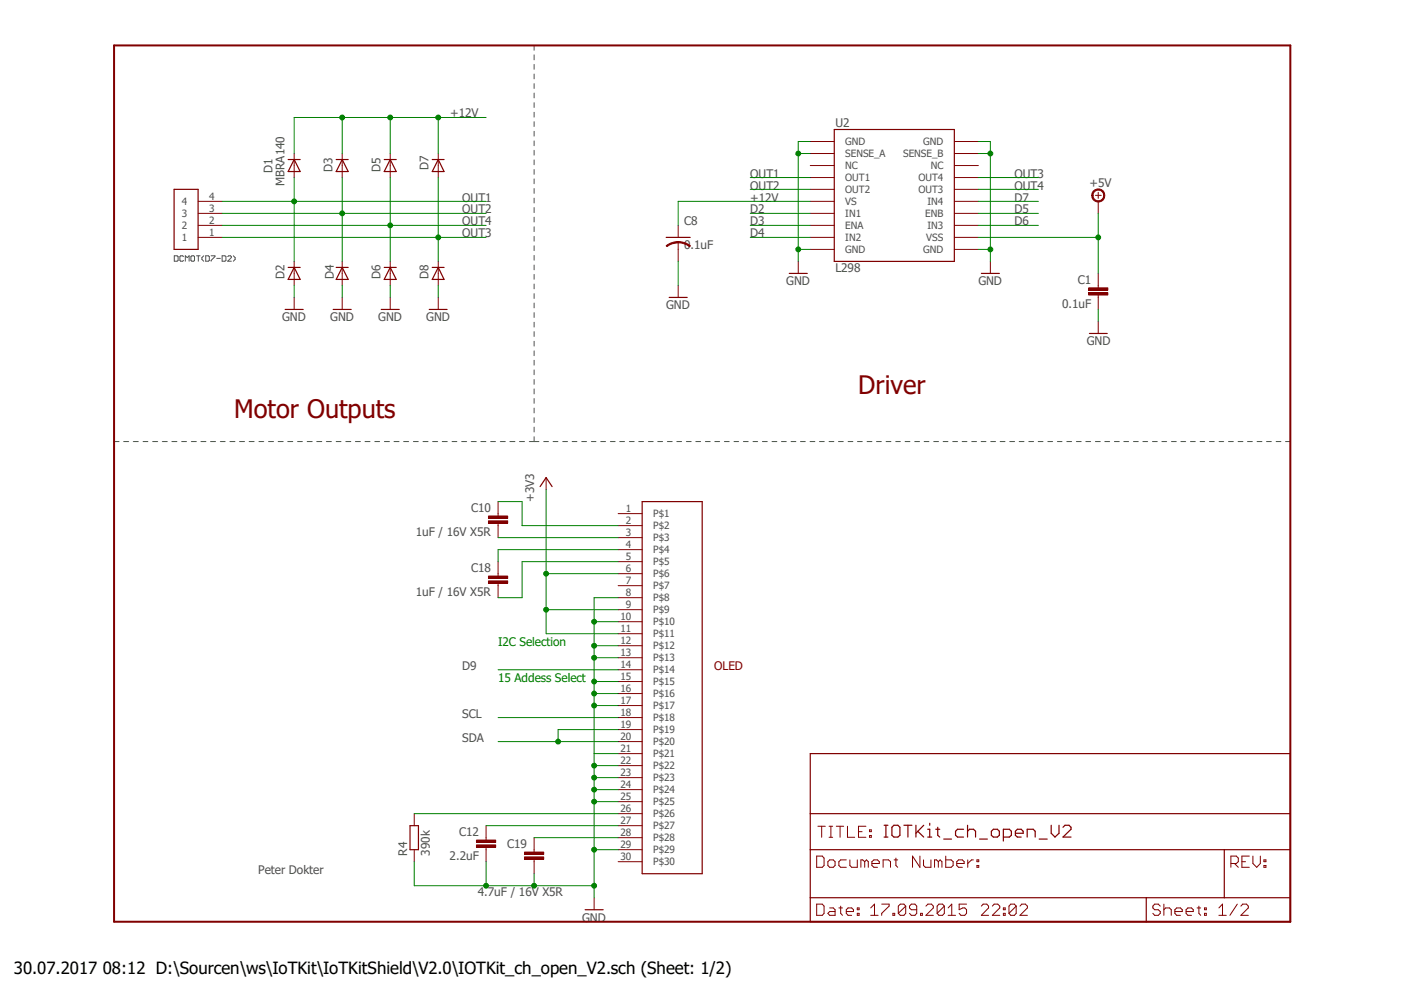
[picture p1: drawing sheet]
<svg xmlns="http://www.w3.org/2000/svg" width="297mm" height="210mm" viewBox="0 0 297 210" stroke-linecap="round" stroke-linejoin="round" font-family="sans-serif">
<path d="M23.6 9.4l249.7 186.2M273.3 9.4l-249.7 186.2" fill="none" stroke="#fff" stroke-width=".21"/>
<g fill="none" stroke="#505050" stroke-width=".21">
<path d="M113 9.6v1M113 11.6v1.1M113 13.6v1M113 15.7v1M113 17.7v1M113 19.7v1M113 21.7v1M113 23.7v1.1M113 25.7v1.1M113 27.8v1M113 29.8v1M113 31.8v1"/>
<path d="M113 33.8v1M113 35.9v1M113 37.8v1.1M113 39.9v1M36.9 54.1h.6l.2 .2v.8l-.2 .1h-.6zM38.8 54.3l-.1-.2h-.5l-.1 .2v.8l.1 .1h.5l.1-.1M39.2 55.2v-1.1l.4 .4 .4-.4v1.1M40.4 54.3l.2-.2h.4l.1 .2v.8l-.1 .1-.6-.1zM41.6 54.1h.7M42 54.1v1.1M43.1 54.1l-.4 .4v.4l.4 .3M43.5 54.1h.6l.2 .2v.8l-.2 .1h-.6z"/>
<path d="M44.7 54.1h.8l-.8 1.1M45.8 54.7h.8M47 54.1h.6l.2 .2v.8l-.2 .1h-.6zM48.2 54.3l.2-.2h.4l.1 .2v.2l-.7 .7h.7M49.4 54.1l.3 .4v.4l-.3 .3M113 41.9v1M113 43.9v1.1M113 45.9v1M113 48v1M113 50v1M113 52v1M113 54v1"/>
<path d="M113 56v1.1M113 58v1.1M113 60.1v1M113 62.1v1M113 64.1v1M113 66.1v1M113 68.2v1M113 70.1v1.1M113 72.2v1M113 74.2v1M113 76.2v1M113 78.2v1"/>
<path d="M24.1 93.4h1.1M26.2 93.4h1M28.2 93.4h1.1M30.3 93.4h1M32.3 93.4h1.1M34.3 93.4h1.1M36.4 93.4h1M38.4 93.4h1.1M40.5 93.4h1M42.5 93.4h1.1M44.5 93.4h1.1M46.6 93.4h1"/>
<path d="M48.6 93.4h1.1M50.7 93.4h1M52.7 93.4h1.1M54.8 93.4h1M56.8 93.4h1.1M58.8 93.4h1.1M60.9 93.4h1M62.9 93.4h1.1M65 93.4h1M67 93.4h1.1M69 93.4h1.1M71.1 93.4h1"/>
<path d="M73.2 93.4h1M75.2 93.4h1M77.2 93.4h1.1M79.3 93.4h1M81.3 93.4h1.1M83.4 93.4h1M85.4 93.4h1M87.5 93.4h1M89.5 93.4h1.1M91.5 93.4h1.1M93.6 93.4h1M95.6 93.4h1"/>
<path d="M97.7 93.4h1M99.7 93.4h1.1M101.7 93.4h1.1M103.8 93.4h1M105.8 93.4h1.1M107.9 93.4h1M109.9 93.4h1.1M112 93.4h2M113 80.3v1M113 82.3v1M113 84.3v1M113 86.3v1"/>
<path d="M113 88.3v1.1M113 90.3v1.1M113 92.4v1M115 93.4h1M117 93.4h1M119 93.4h1.1M121 93.4h1M123.1 93.4h1M125.1 93.4h1M127.1 93.4h1M129.1 93.4h1M131.1 93.4h1"/>
<path d="M133.1 93.4h1.1M135.1 93.4h1M137.2 93.4h1M139.1 93.4h1.1M141.2 93.4h1M143.2 93.4h1M145.2 93.4h1M147.2 93.4h1M149.2 93.4h1M151.2 93.4h1M153.2 93.4h1.1M155.3 93.4h1"/>
<path d="M157.3 93.4h1M159.3 93.4h1M161.3 93.4h1M163.3 93.4h1M165.3 93.4h1M167.3 93.4h1.1M169.3 93.4h1M171.4 93.4h1M173.4 93.4h1M175.4 93.4h1M177.4 93.4h1M179.4 93.4h1"/>
<path d="M181.4 93.4h1M183.4 93.4h1M185.4 93.4h1M187.5 93.4h1M189.5 93.4h1M191.5 93.4h1M193.5 93.4h1M195.5 93.4h1M197.5 93.4h1M199.5 93.4h1M201.5 93.4h1.1M203.5 93.4h1.1"/>
<path d="M205.6 93.4h1M207.6 93.4h1M209.6 93.4h1M211.6 93.4h1M213.6 93.4h1M215.6 93.4h1M217.6 93.4h1.1M219.6 93.4h1M221.7 93.4h1M223.7 93.4h1M225.7 93.4h1M227.7 93.4h1"/>
<path d="M229.7 93.4h1M231.7 93.4h1M233.7 93.4h1M235.8 93.4h1M237.7 93.4h1.1M239.8 93.4h1M241.8 93.4h1M243.8 93.4h1M245.8 93.4h1M247.8 93.4h1M249.8 93.4h1M251.8 93.4h1.1"/>
<path d="M253.9 93.4h.9M255.9 93.4h1M257.9 93.4h1M259.9 93.4h1M261.9 93.4h1M263.9 93.4h1M265.9 93.4h1.1M267.9 93.4h1M270 93.4h1M271.9 93.4h1.1"/>
</g>
<path d="M24.1 9.6h248.9v185.3h-248.9z" fill="none" stroke="#800000" stroke-width=".42"/>
<g fill="none" stroke="#800000" stroke-width=".25">
<path d="M176.5 27.4h25.4v27.9h-25.4zM167 57.8h3.8M207.6 57.8h3.8M171.4 159.4h101.6v35.5h-101.6zM171.4 179.7h101.6M171.4 172.1h101.6M187 177h.8M187 174.5h.8M187.4 174.5v2.5M189.1 174.5h.8l.5 .5v1.7l-.5 .3h-.8l-.4-.3v-1.7zM191.2 174.5h1.7M192.1 174.5v2.5"/>
<path d="M193.8 174.5v2.5M194.1 175.8l1.3 1.2M195.4 174.5l-1.6 1.7M196.3 177h.8M196.3 175.4h.4v1.6M196.7 174.1v.4M198 175.4h.8M198.4 175v1.7l.4 .3M199.6 177.5h1.7M203.8 175.4h-1.2l-.5 .4v.9l.5 .3h1.2M204.7 175.8l.4-.4h.9l.4 .4v1.2M204.7 174.5v2.5"/>
<path d="M207.2 177.5h1.7M209.7 175.8l.4-.4h.9l.4 .4v.9l-.4 .3h-.9l-.4-.3zM212.3 177h1.2l.5-.3v-.9l-.5-.4h-1.2v2.5M214.8 176.2h1.7v-.4l-.5-.4h-.8l-.4 .4v.9l.4 .3h.8M217.3 177v-1.6h1.3l.4 .4v1.2M219.8 177.5h1.7M222.4 174.5v1.7l.8 .8 .8-.8v-1.7M224.9 175l.4-.5h.8l.5 .5v.4l-1.7 1.6h1.7M259 179.7v10.2M171.4 189.9h101.6M242.5 189.9v5"/>
</g>
<g fill="none" stroke="#800000" stroke-width=".21">
<path d="M171.4 29.9h5.1M171.4 32.5h5.1M171.4 35h5.1M171.4 37.5h5.1M201.9 29.9h5.1M201.9 32.5h5.1M201.9 35h5.1M201.9 37.5h5.1M168.9 55.3v2.5M171.4 40h5.1M171.4 42.6h5.1M171.4 45.1h5.1"/>
<path d="M171.4 47.7h5.1M171.4 50.2h5.1M171.4 52.7h5.1M201.9 40h5.1M201.9 42.6h5.1M201.9 45.1h5.1M201.9 47.7h5.1M201.9 50.2h5.1M201.9 52.7h5.1M209.5 55.3v2.5M232.3 60.4v.5M232.3 62.4v.5"/>
<path d="M173 174.8h1.6M173.8 174.8v2.3M175.4 174.8h.7M175.4 177.1h.7M175.8 174.8v2.3M176.9 174.8h1.6M177.7 174.8v2.3M179.3 174.8v2.3h1.5M181.6 175.9h.8M183.2 174.8h-1.6v2.3h1.6M183.9 176.7h.4v.4h-.4zM183.9 175.5h.4v.4h-.4z"/>
<path d="M172.8 181.1h1.1l.4 .4v1.5l-.4 .4h-1.1zM172.8 191.2h1.1l.4 .4v1.6l-.4 .4h-1.1zM175.1 182.2l.4-.3h.8l.4 .3v.8l-.4 .4h-.8l-.4-.4zM175.5 192h.8l.4 .4v1.2h-1.2l-.4-.4 .4-.4h1.2M177.5 192h.7M177.8 191.6v1.6l.4 .4M179 192.8h1.6v-.4l-.4-.4h-.8l-.4 .4v.8l.4 .4h.8M179 181.9h-1.2l-.3 .3v.8l.3 .4h1.2M179.8 181.9v1.1l.4 .4h1.2v-1.5M181.4 193.2h.3v.4h-.3zM181.4 192h.3v.4h-.3zM182.9 182.2l-.4-.3h-.4v1.5"/>
<path d="M182.9 182.2v1.2M182.9 182.2l.4-.3 .4 .3v1.2M184.2 193.6h1.6M184.2 192l.8-.8v2.4M184.4 182.6h1.6v-.4l-.4-.3h-.7l-.5 .3v.8l.5 .4h.7M186.5 191.2h1.6v.4l-1.6 1.6v.4M186.8 183.4v-1.5h1.2l.4 .3v1.2M188.9 193.2h.4v.4h-.4zM189.1 181.9h.8M189.5 181.5v1.5l.4 .4M191.6 191.6v1.6l-.4 .4h-.7l-.5-.4M191.6 191.6l-.4-.4h-.7l-.5 .4v1.6"/>
<path d="M191.6 191.6l-1.6 1.6M193.9 192.4h-1.1l-.4-.4v-.4l.4-.4h.7l.4 .4v1.6l-.4 .4h-.7l-.4-.4M194.6 181.1v2.3l-1.6-2.3v2.3M194.7 193.2h.4v.4h-.4zM195.4 181.9v1.1l.3 .4h1.2v-1.5M195.9 191.6l.4-.4h.8l.3 .4v.4l-1.5 1.6h1.5M198.5 182.2l-.4-.3h-.4v1.5M198.5 182.2v1.2M198.5 182.2l.4-.3 .4 .3v1.2M199.8 191.6v1.6l-.4 .4h-.8l-.4-.4M199.8 191.6l-.4-.4h-.8l-.4 .4v1.6M199.8 191.6l-1.6 1.6"/>
<path d="M200.1 181.1v2.3h1.1l.4-.4v-.8l-.4-.3h-1.1M200.6 193.6h1.5M200.6 192l.7-.8v2.4M202.4 182.6h1.6v-.4l-.4-.3h-.8l-.4 .3v.8l.4 .4h.8M204.5 191.2h-1.6v1.2l.8-.4h.4l.4 .4v.8l-.4 .4h-.8l-.4-.4M204.7 181.9v1.5M205.9 181.9h-.4l-.8 .7M206.7 183h.4v.4h-.4zM206.7 181.9h.4v.3h-.4zM207.6 191.6l.4-.4h.7l.4 .4v.4l-1.5 1.6h1.5M209.9 191.6l.4-.4h.8l.4 .4v.4l-1.6 1.6h1.6M212.3 193.2h.3v.4h-.3z"/>
<path d="M212.3 192h.3v.4h-.3zM215 191.6v1.6l-.4 .4h-.8l-.4-.4M215 191.6l-.4-.4h-.8l-.4 .4v1.6M215 191.6l-1.6 1.6M215.8 191.6l.4-.4h.7l.4 .4v.4l-1.5 1.6h1.5M245.4 191.6l-.4-.4h-.7l-.4 .4v.4l.4 .4h.7l.4 .4v.4l-.4 .4h-.7l-.4-.4M246.2 192.4l.4-.4h.8l.4 .4v1.2M246.2 191.2v2.4M248.5 192.8h1.6v-.4l-.4-.4h-.8l-.4 .4v.8l.4 .4h.8M250.9 192.8h1.5v-.4l-.3-.4h-.8l-.4 .4v.8l.4 .4h.8M253.2 192h.8M253.6 191.6v1.6l.4 .4"/>
<path d="M254.8 193.2h.4v.4h-.4zM254.8 192h.4v.4h-.4zM257.9 193.6h1.5M257.9 192l.7-.8v2.4M260.4 182.6h1.1l.5-.4v-.7l-.5-.4h-1.1v2.3M261.2 182.6l.8 .8M261.7 191.2l-1.5 2.4M262.5 191.6l.4-.4h.8l.4 .4v.4l-1.6 1.6h1.6M262.7 182.2h.8M264.3 181.1h-1.6v2.3h1.6M265 181.1v1.5l.9 .8 .7-.8v-1.5M267.4 183h.4v.4h-.4z"/>
<path d="M267.4 181.9h.4v.3h-.4z"/>
</g>
<path d="M230.3 61.9h4.1v.5h-4.1z" fill-rule="evenodd" fill="#800000"/>
<path d="M230.3 61.9h4.1v.5h-4.1z" fill="none" stroke="#800000" stroke-width=".21"/>
<path d="M230.3 60.9h4.1v.5h-4.1z" fill-rule="evenodd" fill="#800000"/>
<path d="M143.5 51.2v1.5M232.3 57.8v2.6M62.2 62.9v2.5M72.4 62.9v2.5M82.5 62.9v2.5M92.7 62.9v2.5M230.3 60.9h4.1v.5h-4.1zM232.3 62.9v2.5M232.3 68v2.5" fill="none" stroke="#800000" stroke-width=".21"/>
<path d="M140.9 50.2h5.1M60.3 65.4h3.8M70.5 65.4h3.8M80.6 65.4h3.9M90.8 65.4h3.8M230.5 70.5h3.7" fill="none" stroke="#800000" stroke-width=".25"/>
<path d="M143.5 51.1a4.2 4.2 0 0 1 2.5 .9l-.1 .2a3.8 3.8 0 0 0-2.4-.8z" fill-rule="evenodd" fill="#800000"/>
<path d="M143.5 51.1a4.2 4.2 0 0 1 2.5 .9l-.1 .2a3.8 3.8 0 0 0-2.4-.8z" fill="none" stroke="#800000" stroke-width=".21"/>
<path d="M140.9 52a3.9 3.9 0 0 1 2.6-.9v.3a3.9 3.9 0 0 0-2.4 .8z" fill-rule="evenodd" fill="#800000"/>
<g fill="none" stroke="#800000" stroke-width=".21">
<path d="M62.2 32.5v5M72.4 32.5v5M82.5 32.5v5M92.7 32.5v5M62.2 55.3v5.1M72.4 55.3v5.1M82.5 55.3v5.1M92.7 55.3v5.1M140.9 52a3.9 3.9 0 0 1 2.6-.9v.3a3.9 3.9 0 0 0-2.4 .8zM143.5 47.7v2.5M143.5 52.7v2.6M231.7 41.3h1.3"/>
<path d="M232.3 40.7v1.3M143.5 60.4v2.5"/>
</g>
<g fill="none" stroke="#800000" stroke-width=".25">
<path d="M61 33.7h2.5M62.2 33.7l1.3 2.6h-2.5zM71.1 33.7h2.6M72.4 33.7l1.3 2.6h-2.6zM81.3 33.7h2.5M82.5 33.7l1.3 2.6h-2.5zM91.4 33.7h2.5M92.7 33.7l1.2 2.6h-2.5zM61 56.6h2.5M62.2 56.6l1.3 2.5h-2.5zM71.1 56.6h2.6M72.4 56.6l1.3 2.5h-2.6z"/>
<path d="M81.3 56.6h2.5M82.5 56.6l1.3 2.5h-2.5zM91.4 56.6h2.5M92.7 56.6l1.2 2.5h-2.5zM141.6 62.9h3.8"/>
</g>
<path d="M231.3 40.4a1.39 1.39 0 0 1 2.2 .1 1.39 1.39 0 0 1-.7 2.1 1.39 1.39 0 0 1-1.8-1.3h.2a1.15 1.15 0 0 1 1.7-.9 1.15 1.15 0 0 1 .2 1.9 1.15 1.15 0 0 1-1.8-.6l-.1-.4h-.2v-.4z" fill-rule="evenodd" fill="#800000"/>
<path d="M41.9 50.2h5.1M41.9 47.7h5.1M41.9 45.1h5.1M41.9 42.6h5.1M231.3 40.4a1.39 1.39 0 0 1 2.2 .1 1.39 1.39 0 0 1-.7 2.1 1.39 1.39 0 0 1-1.8-1.3h.2a1.15 1.15 0 0 1 1.7-.9 1.15 1.15 0 0 1 .2 1.9 1.15 1.15 0 0 1-1.8-.6l-.1-.4h-.2v-.4zM232.3 42.6v2.5M105.4 108.6v.5M105.4 110.7v.5" fill="none" stroke="#800000" stroke-width=".21"/>
<path d="M36.8 40h5.1v12.7h-5.1z" fill="none" stroke="#800000" stroke-width=".25"/>
<path d="M103.3 110.2h4.1v.5h-4.1z" fill-rule="evenodd" fill="#800000"/>
<path d="M103.3 110.2h4.1v.5h-4.1z" fill="none" stroke="#800000" stroke-width=".21"/>
<path d="M103.3 109.1h4.1v.5h-4.1z" fill-rule="evenodd" fill="#800000"/>
<path d="M103.3 109.1h4.1v.5h-4.1zM105.4 106.1v2.5M105.4 111.2v2.5M105.4 121.3v.5M105.4 123.4v.5" fill="none" stroke="#800000" stroke-width=".21"/>
<path d="M103.3 122.9h4.1v.5h-4.1z" fill-rule="evenodd" fill="#800000"/>
<path d="M103.3 122.9h4.1v.5h-4.1z" fill="none" stroke="#800000" stroke-width=".21"/>
<path d="M103.3 121.8h4.1v.5h-4.1z" fill-rule="evenodd" fill="#800000"/>
<path d="M105.4 118.8v2.5M115.5 101v2.5M103.3 121.8h4.1v.5h-4.1zM105.4 123.9v2.5M87.6 172.1v2.5M87.6 179.7v2.5M102.8 177.2v.5M102.8 179.2v.5" fill="none" stroke="#800000" stroke-width=".21"/>
<path d="M114.3 102.9l1.2-1.9 1.3 1.9M86.7 174.6h1.8v5.1h-1.8z" fill="none" stroke="#800000" stroke-width=".25"/>
<path d="M100.8 178.7h4.1v.5h-4.1z" fill-rule="evenodd" fill="#800000"/>
<path d="M100.8 178.7h4.1v.5h-4.1z" fill="none" stroke="#800000" stroke-width=".21"/>
<path d="M100.8 177.7h4.1v.5h-4.1z" fill-rule="evenodd" fill="#800000"/>
<path d="M100.8 177.7h4.1v.5h-4.1zM102.8 174.6v2.6M102.8 179.7v2.5M113 179.7v.5M113 181.7v.5" fill="none" stroke="#800000" stroke-width=".21"/>
<path d="M111 181.2h4v.5h-4z" fill-rule="evenodd" fill="#800000"/>
<path d="M111 181.2h4v.5h-4z" fill="none" stroke="#800000" stroke-width=".21"/>
<path d="M111 180.2h4v.5h-4z" fill-rule="evenodd" fill="#800000"/>
<g fill="none" stroke="#800000" stroke-width=".21">
<path d="M130.8 108.6h5M130.8 111.2h5M130.8 113.7h5M130.8 116.2h5M130.8 118.8h5M130.8 121.3h5M130.8 123.9h5M130.8 126.4h5M130.8 128.9h5M130.8 131.5h5M130.8 134h5M130.8 136.6h5"/>
<path d="M130.8 139.1h5M130.8 141.6h5M130.8 144.1h5M130.8 146.7h5M130.8 149.2h5M130.8 151.8h5M130.8 154.3h5M130.8 156.8h5M130.8 159.4h5M113 177.2v2.5M130.8 161.9h5M130.8 164.5h5"/>
<path d="M130.8 167h5M130.8 169.5h5M130.8 172.1h5M130.8 174.6h5M130.8 177.2h5M130.8 179.7h5M111 180.2h4v.5h-4zM113 182.2v2.6M125.7 189.9v2.5M130.8 182.2h5"/>
</g>
<path d="M135.8 106.1h12.7v78.7h-12.7zM123.8 192.4h3.8" fill="none" stroke="#800000" stroke-width=".25"/>
<path d="M168.9 32.5h2.5M171.4 29.9h-2.5v25.4M168.9 52.7h2.5" fill="none" stroke="#008000" stroke-width=".21"/>
<circle cx="168.9" cy="52.7" r=".51" fill="#008000"/>
<circle cx="168.9" cy="52.7" r=".51" fill="none" stroke="#008000" stroke-width=".21"/>
<circle cx="168.9" cy="32.5" r=".51" fill="#008000"/>
<g fill="none" stroke="#008000" stroke-width=".21">
<path d="M207 29.9h2.5v25.4M207 32.5h2.5M207 52.7h2.5"/>
<circle cx="168.9" cy="32.5" r=".51"/>
</g>
<circle cx="209.5" cy="52.7" r=".51" fill="#008000"/>
<circle cx="209.5" cy="52.7" r=".51" fill="none" stroke="#008000" stroke-width=".21"/>
<circle cx="209.5" cy="32.5" r=".51" fill="#008000"/>
<g fill="none" stroke="#008000" stroke-width=".21">
<path d="M143.5 55.3v5.1M62.2 60.4v2.5M72.4 60.4v2.5M82.5 60.4v2.5M92.7 60.4v2.5M232.3 65.4v2.6M130.8 179.7h-5.1v10.2M102.8 182.2v5.1h22.9M113 184.8v2.5"/>
<circle cx="209.5" cy="32.5" r=".51"/>
</g>
<circle cx="113" cy="187.3" r=".51" fill="#008000"/>
<circle cx="113" cy="187.3" r=".51" fill="none" stroke="#008000" stroke-width=".21"/>
<circle cx="125.7" cy="187.3" r=".51" fill="#008000"/>
<g fill="none" stroke="#008000" stroke-width=".21">
<path d="M87.6 182.2v5.1h15.2"/>
<circle cx="125.7" cy="187.3" r=".51"/>
</g>
<circle cx="102.8" cy="187.3" r=".51" fill="#008000"/>
<g fill="none" stroke="#008000" stroke-width=".21">
<path d="M130.8 159.4h-5.1v20.3M125.7 161.9h5.1M125.7 164.5h5.1M125.7 167h5.1M125.7 169.5h5.1"/>
<circle cx="102.8" cy="187.3" r=".51"/>
</g>
<circle cx="125.7" cy="179.7" r=".51" fill="#008000"/>
<circle cx="125.7" cy="179.7" r=".51" fill="none" stroke="#008000" stroke-width=".21"/>
<circle cx="125.7" cy="169.5" r=".51" fill="#008000"/>
<circle cx="125.7" cy="169.5" r=".51" fill="none" stroke="#008000" stroke-width=".21"/>
<circle cx="125.7" cy="167" r=".51" fill="#008000"/>
<circle cx="125.7" cy="167" r=".51" fill="none" stroke="#008000" stroke-width=".21"/>
<circle cx="125.7" cy="164.5" r=".51" fill="#008000"/>
<circle cx="125.7" cy="164.5" r=".51" fill="none" stroke="#008000" stroke-width=".21"/>
<circle cx="125.7" cy="161.9" r=".51" fill="#008000"/>
<g fill="none" stroke="#008000" stroke-width=".21">
<path d="M125.7 149.2h5.1M125.7 146.7h5.1M130.8 144.1h-5.1v15.3"/>
<circle cx="125.7" cy="161.9" r=".51"/>
</g>
<circle cx="125.7" cy="146.7" r=".51" fill="#008000"/>
<circle cx="125.7" cy="146.7" r=".51" fill="none" stroke="#008000" stroke-width=".21"/>
<circle cx="125.7" cy="149.2" r=".51" fill="#008000"/>
<g fill="none" stroke="#008000" stroke-width=".21">
<path d="M125.7 139.1h5.1M125.7 136.6h5.1M125.7 131.5h5.1M130.8 126.4h-5.1v17.7"/>
<circle cx="125.7" cy="149.2" r=".51"/>
</g>
<circle cx="125.7" cy="131.5" r=".51" fill="#008000"/>
<circle cx="125.7" cy="131.5" r=".51" fill="none" stroke="#008000" stroke-width=".21"/>
<circle cx="125.7" cy="136.6" r=".51" fill="#008000"/>
<circle cx="125.7" cy="136.6" r=".51" fill="none" stroke="#008000" stroke-width=".21"/>
<circle cx="125.7" cy="139.1" r=".51" fill="#008000"/>
<circle cx="125.7" cy="139.1" r=".51" fill="none" stroke="#008000" stroke-width=".21"/>
<circle cx="125.7" cy="144.1" r=".51" fill="#008000"/>
<g fill="none" stroke="#008000" stroke-width=".21">
<path d="M62.2 37.5v17.8M47 42.6h55.8"/>
<circle cx="125.7" cy="144.1" r=".51"/>
</g>
<circle cx="62.2" cy="42.6" r=".51" fill="#008000"/>
<g fill="none" stroke="#008000" stroke-width=".21">
<path d="M72.4 37.5v17.8M158.7 37.5h12.7M47 45.1h55.8"/>
<circle cx="62.2" cy="42.6" r=".51"/>
</g>
<circle cx="72.4" cy="45.1" r=".51" fill="#008000"/>
<g fill="none" stroke="#008000" stroke-width=".21">
<path d="M92.7 37.5v17.8M207 37.5h12.7M47 50.2h55.8M158.7 40h12.7"/>
<circle cx="72.4" cy="45.1" r=".51"/>
</g>
<circle cx="92.7" cy="50.2" r=".51" fill="#008000"/>
<g fill="none" stroke="#008000" stroke-width=".21">
<path d="M82.5 37.5v17.8M47 47.7h55.8M207 40h12.7"/>
<circle cx="92.7" cy="50.2" r=".51"/>
</g>
<circle cx="82.5" cy="47.7" r=".51" fill="#008000"/>
<g fill="none" stroke="#008000" stroke-width=".21">
<path d="M158.7 50.2h12.7M207 50.2h25.3M207 42.6h12.7M232.3 45.1v12.7"/>
<circle cx="82.5" cy="47.7" r=".51"/>
</g>
<circle cx="232.3" cy="50.2" r=".51" fill="#008000"/>
<g fill="none" stroke="#008000" stroke-width=".21">
<path d="M72.4 24.8v7.7M82.5 24.8v7.7M92.7 24.8v7.7M102.8 24.8h-40.6v7.7"/>
<circle cx="232.3" cy="50.2" r=".51"/>
</g>
<circle cx="72.4" cy="24.8" r=".51" fill="#008000"/>
<circle cx="72.4" cy="24.8" r=".51" fill="none" stroke="#008000" stroke-width=".21"/>
<circle cx="82.5" cy="24.8" r=".51" fill="#008000"/>
<circle cx="82.5" cy="24.8" r=".51" fill="none" stroke="#008000" stroke-width=".21"/>
<circle cx="92.7" cy="24.8" r=".51" fill="#008000"/>
<g fill="none" stroke="#008000" stroke-width=".21">
<path d="M158.7 47.7h12.7M158.7 45.1h12.7M171.4 42.6h-27.9v5.1M207 47.7h12.7M207 45.1h12.7M105.4 156.8h25.4M130.8 154.3h-12.7v2.5M87.6 172.1h43.2M102.8 174.6h28M113 177.2h17.8"/>
<circle cx="92.7" cy="24.8" r=".51"/>
</g>
<circle cx="118.1" cy="156.8" r=".51" fill="#008000"/>
<g fill="none" stroke="#008000" stroke-width=".21">
<path d="M105.4 106.1h5v5.1h20.4M105.4 113.7h25.4M115.5 103.5v30.5h15.3M130.8 118.8h-20.4v7.6h-5M130.8 116.2h-25.4v2.6M115.5 128.9h15.3M105.4 151.8h25.4M105.4 141.6h25.4"/>
<circle cx="118.1" cy="156.8" r=".51"/>
</g>
<circle cx="115.5" cy="128.9" r=".51" fill="#008000"/>
<g fill="none" stroke="#008000" stroke-width=".21">
<path d="M115.5 121.3h15.3"/>
<circle cx="115.5" cy="128.9" r=".51"/>
</g>
<circle cx="115.5" cy="121.3" r=".51" fill="#008000"/>
<circle cx="115.5" cy="121.3" r=".51" fill="none" stroke="#008000" stroke-width=".21"/>
<g font-size="5.4" fill="#800000">
<text x="181.6" y="83.2">Driver</text>
<text x="49.5" y="88.3">Motor Outputs</text>
</g>
<text font-size="3.6" x="2.9" y="206.1">30.07.2017 08:12 D:\Sourcen\ws\IoTKit\IoTKitShield\V2.0\IOTKit_ch_open_V2.sch (Sheet: 1/2)</text>
<g font-size="2.5" fill="#505050">
<text x="95.3" y="24.9">+12V</text>
<text x="176.7" y="26.9">U2</text>
<text x="57.7" y="36.5" transform="rotate(-90 57.7 36.5)">D1</text>
<text x="60.2" y="39.3" transform="rotate(-90 60.2 39.3)">MBRA140</text>
<text x="70.4" y="36.3" transform="rotate(-90 70.4 36.3)">D3</text>
<text x="80.5" y="36.3" transform="rotate(-90 80.5 36.3)">D5</text>
<text x="90.7" y="36" transform="rotate(-90 90.7 36)">D7</text>
<text x="158.7" y="37.5">OUT1</text>
<text x="158.7" y="40.1">OUT2</text>
<text x="214.6" y="37.5">OUT3</text>
<text x="214.6" y="40.1">OUT4</text>
<text x="230.5" y="39.5">+5V</text>
<text x="97.8" y="42.6">OUT1</text>
<text x="97.8" y="45.1">OUT2</text>
<text x="97.8" y="47.7">OUT4</text>
<text x="144.7" y="47.5">C8</text>
<text x="158.7" y="42.6">+12V</text>
<text x="158.7" y="47.7">D3</text>
<text x="158.7" y="45.1">D2</text>
<text x="214.6" y="42.6">D7</text>
<text x="214.6" y="45.1">D5</text>
<text x="214.6" y="47.7">D6</text>
<text x="97.8" y="50.2">OUT3</text>
<text x="144.7" y="52.6">0.1uF</text>
<text x="158.7" y="50.2">D4</text>
<text x="60.2" y="59.1" transform="rotate(-90 60.2 59.1)">D2</text>
<text x="70.6" y="59.1" transform="rotate(-90 70.6 59.1)">D4</text>
<text x="80.5" y="59.1" transform="rotate(-90 80.5 59.1)">D6</text>
<text x="90.7" y="59.1" transform="rotate(-90 90.7 59.1)">D8</text>
<text x="176.7" y="57.6">L298</text>
<text x="228" y="60">C1</text>
<text x="140.9" y="65.4">GND</text>
<text x="166.3" y="60.4">GND</text>
<text x="207" y="60.4">GND</text>
<text x="224.7" y="65.1">0.1uF</text>
<text x="59.7" y="68">GND</text>
<text x="69.9" y="68">GND</text>
<text x="80" y="68">GND</text>
<text x="90.2" y="68">GND</text>
<text x="229.9" y="73.1">GND</text>
<text x="113" y="106.1" transform="rotate(-90 113 106.1)">+3V3</text>
<text x="88" y="113.3">1uF / 16V X5R</text>
<text x="99.7" y="108.2">C10</text>
<text x="99.7" y="120.9">C18</text>
<text x="88" y="126">1uF / 16V X5R</text>
<text x="97.8" y="141.6">D9</text>
<text x="97.8" y="151.8">SCL</text>
<text x="97.8" y="156.8">SDA</text>
<text x="97.1" y="176.8">C12</text>
<text x="107.3" y="179.3">C19</text>
<text x="54.6" y="184.8">Peter Dokter</text>
<text x="86.1" y="181" transform="rotate(-90 86.1 181)">R4</text>
<text x="90.9" y="181" transform="rotate(-90 90.9 181)">390k</text>
<text x="95.1" y="181.9">2.2uF</text>
<text x="101.1" y="189.5">4.7uF / 16V X5R</text>
<text x="123.1" y="194.9">GND</text>
</g>
<g font-size="2.5" fill="#008000">
<text x="105.4" y="136.6">I2C Selection</text>
<text x="105.4" y="144.2">15 Addess Select</text>
</g>
<text font-size="2.5" fill="#800000" x="151.1" y="141.6">OLED</text>
<g font-size="2.1" fill="#505050">
<text x="178.8" y="30.7">GND</text>
<text x="178.8" y="33.2">SENSE_A</text>
<text x="178.8" y="35.8">NC</text>
<text x="191.1" y="33.2">SENSE_B</text>
<text x="195.3" y="30.7">GND</text>
<text x="196.9" y="35.8">NC</text>
<text x="178.8" y="38.3">OUT1</text>
<text x="178.8" y="40.9">OUT2</text>
<text x="194.3" y="40.9">OUT3</text>
<text x="194.3" y="38.3">OUT4</text>
<text x="38.4" y="45.9">3</text>
<text x="38.4" y="43.4">4</text>
<text x="44.2" y="47.3">2</text>
<text x="44.2" y="44.8">3</text>
<text x="44.2" y="42.2">4</text>
<text x="178.8" y="43.3">VS</text>
<text x="178.8" y="45.9">IN1</text>
<text x="195.7" y="45.9">ENB</text>
<text x="196.2" y="43.4">IN4</text>
<text x="38.4" y="51">1</text>
<text x="38.4" y="48.4">2</text>
<text x="44.2" y="49.9">1</text>
<text x="178.8" y="48.4">ENA</text>
<text x="178.8" y="51">IN2</text>
<text x="178.8" y="53.5">GND</text>
<text x="195.3" y="53.5">GND</text>
<text x="195.9" y="51">VSS</text>
<text x="196.2" y="48.4">IN3</text>
<text x="132.4" y="108.2">1</text>
<text x="132.4" y="110.8">2</text>
<text x="132.4" y="113.3">3</text>
<text x="138.2" y="109.4">P$1</text>
<text x="138.2" y="111.9">P$2</text>
<text x="132.4" y="115.9">4</text>
<text x="132.4" y="118.4">5</text>
<text x="138.2" y="114.5">P$3</text>
<text x="138.2" y="117">P$4</text>
<text x="138.2" y="119.5">P$5</text>
<text x="132.4" y="120.9">6</text>
<text x="132.4" y="123.5">7</text>
<text x="138.2" y="122.1">P$6</text>
<text x="138.2" y="124.6">P$7</text>
<text x="131.2" y="131.1">10</text>
<text x="132.4" y="126">8</text>
<text x="132.4" y="128.6">9</text>
<text x="138.2" y="127.2">P$8</text>
<text x="138.2" y="129.7">P$9</text>
<text x="131.2" y="133.6">11</text>
<text x="131.2" y="136.2">12</text>
<text x="138.2" y="132.2">P$10</text>
<text x="138.2" y="134.8">P$11</text>
<text x="138.2" y="137.3">P$12</text>
<text x="131.2" y="138.7">13</text>
<text x="131.2" y="141.3">14</text>
<text x="131.2" y="143.8">15</text>
<text x="138.2" y="139.9">P$13</text>
<text x="138.2" y="142.4">P$14</text>
<text x="131.2" y="146.3">16</text>
<text x="131.2" y="148.9">17</text>
<text x="138.2" y="144.9">P$15</text>
<text x="138.2" y="147.4">P$16</text>
<text x="138.2" y="150">P$17</text>
<text x="131.2" y="151.4">18</text>
<text x="131.2" y="154">19</text>
<text x="138.2" y="152.5">P$18</text>
<text x="138.2" y="155.1">P$19</text>
<text x="131.2" y="156.5">20</text>
<text x="131.2" y="159">21</text>
<text x="131.2" y="161.6">22</text>
<text x="138.2" y="157.6">P$20</text>
<text x="138.2" y="160.1">P$21</text>
<text x="131.2" y="164.1">23</text>
<text x="131.2" y="166.7">24</text>
<text x="138.2" y="162.7">P$22</text>
<text x="138.2" y="165.2">P$23</text>
<text x="138.2" y="167.8">P$24</text>
<text x="131.2" y="169.2">25</text>
<text x="131.2" y="171.7">26</text>
<text x="138.2" y="170.3">P$25</text>
<text x="138.2" y="172.8">P$26</text>
<text x="131.2" y="174.3">27</text>
<text x="131.2" y="176.8">28</text>
<text x="131.2" y="179.4">29</text>
<text x="138.2" y="175.4">P$27</text>
<text x="138.2" y="177.9">P$28</text>
<text x="131.2" y="181.9">30</text>
<text x="138.2" y="180.5">P$29</text>
<text x="138.2" y="183">P$30</text>
</g>
</svg>
